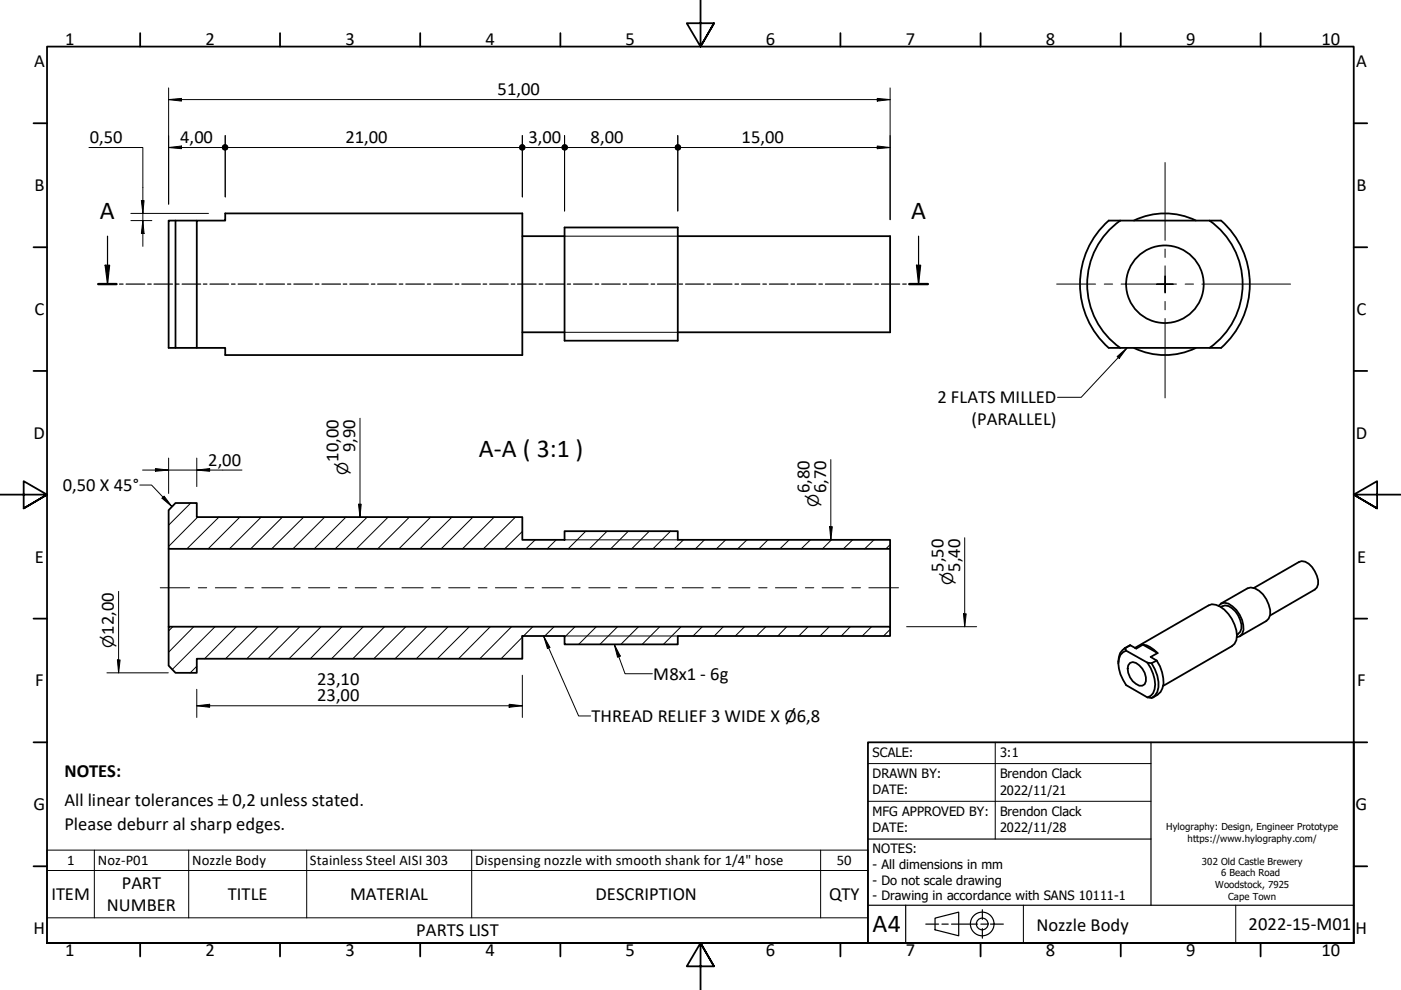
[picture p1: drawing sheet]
<svg xmlns="http://www.w3.org/2000/svg" width="297mm" height="210mm" viewBox="0 0 297 210" stroke-linecap="round" stroke-linejoin="round" font-family="sans-serif">
<!-- layer: Hatch (Hylo) -->
<g fill="none" stroke="#000" stroke-width=".21">
<path d="M40.4 106.7l-4.6 4.7M41.9 109.6l-6.1 6.3M46.4 109.6l-6.8 6.8M50.9 109.6l-6.8 6.8M55.4 109.6l-6.8 6.8M59.9 109.6l-6.8 6.8M64.4 109.6l-6.8 6.8M68.8 109.6l-6.7 6.8M73.3 109.6l-6.7 6.8M77.9 109.6l-6.8 6.8M82.3 109.6l-6.7 6.8M86.8 109.6l-6.7 6.8"/>
<path d="M91.3 109.6l-6.7 6.8M95.8 109.6l-6.8 6.8M100.3 109.6l-6.8 6.8M104.8 109.6l-6.8 6.8M109.3 109.6l-6.8 6.8M110.7 112.7l-3.7 3.7M113.5 114.5l-2 1.9M117.9 114.5l-1.9 1.9M119.8 112.6l-.1 .1M124.2 112.6l-3.7 3.8M128.7 112.6l-3.7 3.8M133.2 112.6l-3.7 3.8"/>
<path d="M137.7 112.6l-3.8 3.8M142.2 112.6l-3.8 3.8M144.9 114.5l-2 1.9M149.4 114.5l-2 1.9M153.9 114.5l-2 1.9M158.4 114.5l-2 1.9M162.8 114.5l-1.9 1.9M167.3 114.5l-1.9 1.9M171.8 114.5l-1.9 1.9M176.3 114.5l-1.9 1.9M180.8 114.5l-2 1.9M185.3 114.5l-2 1.9"/>
<path d="M188.7 115.5l-.9 .9M36.6 132.9l-.8 .9M41.1 132.9l-5.3 5.4M45.6 132.9l-9.1 9.1M50.1 132.9l-6.7 6.8M54.6 132.9l-6.8 6.8M59.1 132.9l-6.8 6.8M63.6 132.9l-6.8 6.8M68.1 132.9l-6.8 6.8M72.5 132.9l-6.7 6.8M77 132.9l-6.7 6.8M81.5 132.9l-6.7 6.8"/>
<path d="M86 132.9l-6.8 6.8M90.5 132.9l-6.7 6.8M95 132.9l-6.7 6.8M99.5 132.9l-6.8 6.8M103.9 132.9l-6.7 6.8M108.5 132.9l-6.8 6.8M110.7 139.6v.1M110.7 135.1l-4.5 4.6M113 132.9l-2 1.9M117.5 132.9l-2 1.9M121.9 132.9l-2.2 2.2M126.4 132.9l-3.7 3.7"/>
<path d="M130.9 132.9l-3.7 3.7M135.4 132.9l-3.8 3.7M139.9 132.9l-3.8 3.7M144.4 132.9l-3.7 3.7M148.9 132.9l-2 1.9M153.4 132.9l-2 1.9M157.9 132.9l-2 1.9M162.4 132.9l-2 1.9M166.8 132.9l-1.9 1.9M171.3 132.9l-1.9 1.9M175.8 132.9l-1.9 1.9M180.3 132.9l-1.9 1.9"/>
<path d="M184.8 132.9l-2 1.9M188.7 133.4l-1.4 1.4M41.7 141.3l-1.4 1.4"/>
</g>
<!-- layer: Visible (Hylo) -->
<g fill="none" stroke="#000" stroke-width=".38">
<path d="M37.2 46.8v27M41.7 46.8h-5.9v27h12v1.5h62.9v-30.1h-62.9v1.6h-6.1v27M110.7 50.1h9M119.7 48.2h24v24h-24zM143.7 50.1h45v20.4h-45M234.1 47.6l1-.8h23.8a18 18 0 0 1 0 27h-23.8a18 18 0 0 1-1-26.2zM237.5 46.8a16.5 16.5 0 0 0 0 26.9M240.4 46.7a15 15 0 0 1 13.1 0M256.5 46.8a16.5 16.5 0 0 1 0 26.9M110.7 70.5h9M240.4 73.8a15 15 0 0 0 13.1 0M35.8 116.4v16.5"/>
<path d="M37.2 106.7h4.5v2.9h69v4.9h9v-1.9h24v1.9h45v1.9h-152.9v-8.2zM188.7 116.4v16.5M35.8 132.9h152.9v1.9h-45v1.8h-24v-1.8h-9v4.9h-69v3h-4.5l-1.4-1.6zM238.6 137.4a3.1 3.1 0 0 0-1.5 3.3M238.6 137.4l.2 .6M238.8 138a2.48 2.48 0 0 0-1.7 2.7 8.4 8.4 0 0 0 1.7 4.6l4.5 2.6 .9 .1a3.1 3.1 0 0 0 1.4-3.4l-.2-1.4-1.2-2.6M238.8 138l4.5 2.5M239.6 136.8l-1 .6M239.6 136.8l-1.2 .7M240.6 137.4l15.6-9a3.1 3.1 0 0 1 3.4 .9 7.5 7.5 0 0 1 2.5 6.4l-.4 .8-.5 .5-14.6 8.5M242.3 136.7a5.2 5.2 0 0 1 3.1 1.8M242.3 136.7l-1.4 .8-1.3-.7"/>
<path d="M242.3 136.7l3.1 1.8M245.4 138.5l-1.4 .8 1.2 .8M258.4 128.4a1.86 1.86 0 0 1 2.9 .2 6.2 6.2 0 0 1 2.4 4.9l-.3 .8-.5 .6-.6 .2M258.8 128.7a1.8 1.8 0 0 1 2.4 .2 5.2 5.2 0 0 1 2 4.4l-.2 .7-.7 .6M258.8 128l5.7-3.3a2.97 2.97 0 0 1 3.3 1.3 6.4 6.4 0 0 1 1.5 4.3l-.3 .9-.5 .5-5.7 3.2M265.8 124.7l9.6-5.5a2.29 2.29 0 0 1 2.8 1 5.4 5.4 0 0 1 1.3 3.7l-.3 .7-.4 .4-9.6 5.5M239.6 140.6a2.14 2.14 0 0 1 2.6 1.2 3.1 3.1 0 0 1 .5 3.3l-.5 .3a3.2 3.2 0 0 1-3-2.7l-.1-.9 .1-.7zM243.3 140.5a6.7 6.7 0 0 1 1.2 6.5l-.5 .5-.7 .4M243.3 140.5l.9 .1M245.2 140.1a8.6 8.6 0 0 1 1.5 4.8 3.3 3.3 0 0 1-2.3 3M245.2 140.1l-1 .5"/>
<circle cx="247" cy="60.3" r="8.2"/>
</g>
<!-- layer: Visible Narrow (Hylo) -->
<path d="M119.7 50.1h24M119.7 70.5h24M119.7 114.5h24M119.7 134.8h24" fill="none" stroke="#000" stroke-width=".21"/>
<!-- layer: Section Line (Hylo) -->
<g fill="none" stroke="#000" stroke-width=".25">
<path d="M22.3 56.2h.9l-.4 4zM22.8 50.1v10.1M194.3 56.2h.9l-.4 4zM194.8 50.1v10.1M20.8 60.2h3.9M25.3 60.2h.8M26.7 60.2h4M31.3 60.2h.8M32.6 60.2h4M37.2 60.2h.8M38.6 60.2h3.9M43.1 60.2h.8"/>
<path d="M44.5 60.2h4M49.1 60.2h.7M50.5 60.2h3.9M55 60.2h.8M56.4 60.2h3.9M61 60.2h.7M62.3 60.2h3.9M66.9 60.2h.7M68.3 60.2h3.9M72.8 60.2h.7M74.2 60.2h3.9M78.7 60.2h.8"/>
<path d="M80.1 60.2h3.9M84.6 60.2h.8M86 60.2h4M90.6 60.2h.7M91.9 60.2h4M96.5 60.2h.8M97.9 60.2h4M102.4 60.2h.8M103.8 60.2h4M108.4 60.2h.8M109.7 60.2h4M114.3 60.2h.8"/>
<path d="M115.7 60.2h3.9M120.3 60.2h.7M121.6 60.2h3.9M126.2 60.2h.7M127.6 60.2h3.9M132.1 60.2h.7M133.5 60.2h3.9M138 60.2h.8M139.4 60.2h3.9M144 60.2h.7M145.4 60.2h3.9M149.9 60.2h.7"/>
<path d="M151.3 60.2h3.9M155.8 60.2h.8M157.2 60.2h3.9M161.7 60.2h.8M163.1 60.2h4M167.7 60.2h.8M169 60.2h4M173.6 60.2h.8M175 60.2h3.9M179.5 60.2h.8M180.9 60.2h3.9M185.5 60.2h.7"/>
<path d="M186.9 60.2h3.9M191.4 60.2h.8M192.8 60.2h3.9"/>
</g>
<path d="M20.8 60.2h3.9M192.8 60.2h3.9" fill="none" stroke="#000" stroke-width=".51"/>
<g fill="#000">
<path d="M22.3 56.2h.9l-.4 4z" fill-rule="evenodd"/>
<path d="M194.3 56.2h.9l-.4 4z" fill-rule="evenodd"/>
</g>
<!-- layer: Symbol (Hylo) -->
<g fill="none" stroke="#000" stroke-width=".21">
<path d="M236.9 75.6l2.1-1.8-1.7 2.2zM239 73.8l-9.8 10.4h-5M29.7 102.8h2.4l4.3 4.6M34.8 105.2l1.6 2.2-2-1.8zM115.3 134.8l1.3 2.5-.5 .2zM115.3 134.8l7.4 17h2.5M130.2 136.6l1.3 2.5-.6 .3zM130.2 136.6l2.3 6.2h5.8M10 184.6h174v-4.4h-174v14.4M10 194.6v5.3h174v-5.3M20 180.2v14.4M40 180.2v14.4"/>
<path d="M65 180.2v14.4M100 180.2v14.4M174 180.2v14.4M184 184.6v10h-174"/>
</g>
<!-- layer: Border (Hylo) -->
<g fill="none" stroke="#000" stroke-width=".38">
<path d="M148.5 -.1v10l-2.9-5h5.8l-2.9 5 2.9-5M29.7 7v2.9M59.4 7v2.9M89.1 7v2.9M118.8 7v2.9M178.2 7v2.9M207.9 7v2.9M237.6 7v2.9M267.3 7v2.9M7.1 26.1h2.9M287 26.1h2.9M7.1 52.4h2.9"/>
<path d="M287 52.4h2.9M7.1 78.6h2.9M287 78.6h2.9M0 104.9h10l-5-2.9v5.8l5-2.9-5 2.9M297 104.9h-10l5-2.9v5.8l-5-2.9 5 2.9M7.1 131.2h2.9M287 131.2h2.9M7.1 157.4h2.9M287 157.4h2.9M7.1 183.7h2.9M10 199.9v-190h277v190h-277h277M29.7 199.9v2.9"/>
<path d="M59.4 199.9v2.9M89.1 199.9v2.9M118.8 199.9v2.9M178.2 199.9v2.9M207.9 199.9v2.9M237.6 199.9v2.9M267.3 199.9v2.9M287 183.7h2.9M151.4 204.9l-2.9-5 2.9 5h-5.8l2.9-5v10"/>
</g>
<!-- layer: Title (Hylo) -->
<g fill="none" stroke="#000" stroke-width=".25">
<path d="M244 157.4v34.5M184 177.9h60M184 191.9h103M192 191.9v8M196.3 195.9h2.7M198.2 194.7l5.1-1.3v5l-5.1-1.3zM199.7 195.9h1.3M201.7 195.9h5.6M208 195.9h1.3M208.3 192.9v2M208.3 196.9v2M210 195.9h2.7"/>
<circle cx="208.2" cy="195.9" r="2.51"/>
<circle cx="208.2" cy="195.9" r="1.24"/>
</g>
<path d="M211 157.4v20.5M184 169.9h60M184 161.9h60M217 191.9v8M262 191.9v8" fill="none" stroke="#000" stroke-width=".21"/>
<path d="M184 157.4h103v42.5h-103z" fill="none" stroke="#000" stroke-width=".38"/>
<!-- layer: Center Mark (Hylo) -->
<path d="M247 34.5v16.5M247 56.4v3.8v-1.7M247 52.8v1.8M224 60.2h8.3M234.1 60.2h1.8M237.7 60.2h9.3h-1.8M247 62v-1.8v1.9M247 63.9v1.8M247 67.5v16.9M248.7 60.2h-1.7h2.4M251.3 60.2h1.7M254.8 60.2h18.8" fill="none" stroke="#000" stroke-width=".21"/>
<!-- layer: Centerline (Hylo) -->
<g fill="none" stroke="#000" stroke-width=".21">
<path d="M34 124.6h6.2M42 124.6h1.8M45.7 124.6h4.4M51.9 124.6h1.8M55.5 124.6h4.5M61.8 124.6h1.8M65.4 124.6h4.5M71.8 124.6h1.7M75.3 124.6h4.5M81.6 124.6h1.8M85.2 124.6h4.5M91.5 124.6h1.8"/>
<path d="M95.1 124.6h4.5M101.4 124.6h1.9M105 124.6h4.5M111.3 124.6h1.9M114.9 124.6h4.5M121.2 124.6h1.8M124.8 124.6h4.5M131.1 124.6h1.8M134.7 124.6h4.6M141 124.6h1.8M144.7 124.6h4.4M150.9 124.6h1.8"/>
<path d="M154.5 124.6h4.5M160.8 124.6h1.8M164.4 124.6h4.5M170.8 124.6h1.7M174.3 124.6h4.5M180.6 124.6h1.8M184.2 124.6h6.3"/>
</g>
<!-- layer: Symbol (Hylo) -->
<g fill="#000">
<path d="M236.9 75.6l2.1-1.8-1.7 2.2z" fill-rule="evenodd"/>
<path d="M34.8 105.2l1.6 2.2-2-1.8z" fill-rule="evenodd"/>
<path d="M115.3 134.8l1.3 2.5-.5 .2z" fill-rule="evenodd"/>
<path d="M130.2 136.6l1.3 2.5-.6 .3z" fill-rule="evenodd"/>
</g>
<!-- layer: Dimension (Hylo) -->
<g fill="none" stroke="#000" stroke-width=".21">
<path d="M35.8 18.6v24.7M188.7 18.6v28M18.9 31.3h11.4v20.9M35.8 21.1l2.7-.2v.5zM35.8 31.3l2.7-.3v.5zM35.8 21.1h152.9M35.8 31.3h11.3M47.8 28.7v13.1M48.4 31.3h61.6M110.7 28.7v13.1M111.4 31.3h7.7M119.7 28.7v16"/>
<path d="M120.4 31.3h22.7M143.7 28.7v16M144.4 31.3h44.3M186 20.9l2.7 .2-2.7 .3zM186 31l2.7 .3-2.7 .2zM27.7 46.8h4.5M27.7 45.2h16.5M30 42.5h.5l-.2 2.7zM30.3 46.8l.2 2.7h-.5zM30.2 99.7h21.1M33 99.3l2.8 .4-2.8 .2zM35.8 97.1v7.5"/>
<path d="M41.7 99.7l2.7-.4v.6zM41.7 97.1v6.1M76.3 88.7v20.9M176.1 97.4v17.1M76 106.9h.6l-.3 2.7zM175.9 111.7h.6l-.4 2.8zM204.5 114v18.9M24.9 139.9h.6l-.4 2.8zM25.1 125.4v17.3M192.2 132.9h14.9M204.3 130.1h.6l-.4 2.8zM22.7 142.7h13"/>
<path d="M41.7 149.6l2.7-.3v.7zM41.7 146.1v6M41.7 149.6h69M107.9 149.3l2.8 .3-2.8 .4zM110.7 143.2v8.9"/>
</g>
<g fill="#000">
<path d="M35.8 21.1l2.7-.2v.5z" fill-rule="evenodd"/>
<path d="M35.8 31.3l2.7-.3v.5z" fill-rule="evenodd"/>
<path d="M186 20.9l2.7 .2-2.7 .3z" fill-rule="evenodd"/>
<path d="M186 31l2.7 .3-2.7 .2z" fill-rule="evenodd"/>
<path d="M30 42.5h.5l-.2 2.7z" fill-rule="evenodd"/>
<path d="M30.3 46.8l.2 2.7h-.5z" fill-rule="evenodd"/>
<path d="M33 99.3l2.8 .4-2.8 .2z" fill-rule="evenodd"/>
<path d="M41.7 99.7l2.7-.4v.6z" fill-rule="evenodd"/>
<path d="M76 106.9h.6l-.3 2.7z" fill-rule="evenodd"/>
<path d="M175.9 111.7h.6l-.4 2.8z" fill-rule="evenodd"/>
<path d="M24.9 139.9h.6l-.4 2.8z" fill-rule="evenodd"/>
<path d="M204.3 130.1h.6l-.4 2.8z" fill-rule="evenodd"/>
<path d="M41.7 149.6l2.7-.3v.7z" fill-rule="evenodd"/>
<path d="M107.9 149.3l2.8 .3-2.8 .4z" fill-rule="evenodd"/>
<circle cx="47.7" cy="31.2" r=".69"/>
<circle cx="110.7" cy="31.2" r=".69"/>
<circle cx="110.7" cy="31.2" r=".71"/>
<circle cx="119.7" cy="31.2" r=".69"/>
<circle cx="143.7" cy="31.2" r=".69"/>
<circle cx="143.8" cy="31.2" r=".69"/>
</g>
<g font-size="5.5">
<text x="21.1" y="46.5">A</text>
<text x="193.2" y="46.5">A</text>
<text x="101.5" y="97">A-A ( 3:1 )</text>
<text x="185" y="197.6">A4</text>
</g>
<g font-size="3.9">
<text x="13.8" y="9.5">1</text>
<text x="43.6" y="9.5">2</text>
<text x="73.3" y="9.5">3</text>
<text x="102.9" y="9.5">4</text>
<text x="132.7" y="9.5">5</text>
<text x="162.4" y="9.5">6</text>
<text x="192" y="9.5">7</text>
<text x="221.7" y="9.5">8</text>
<text x="251.5" y="9.5">9</text>
<text x="280.2" y="9.5">10</text>
<text x="7.2" y="14.3">A</text>
<text x="287.5" y="14.3">A</text>
<text x="105.5" y="20.2">51,00</text>
<text x="19" y="30.3">0,50</text>
<text x="38.2" y="30.3">4,00</text>
<text x="73.3" y="30.3">21,00</text>
<text x="112.1" y="30.3">3,00</text>
<text x="125.2" y="30.3">8,00</text>
<text x="157.2" y="30.3">15,00</text>
<text x="7.3" y="40.5">B</text>
<text x="287.6" y="40.5">B</text>
<text x="7.3" y="66.8">C</text>
<text x="287.6" y="66.8">C</text>
<text x="198.8" y="85.5">2 FLATS MILLED</text>
<text x="7.1" y="93">D</text>
<text x="75.3" y="95.9" transform="rotate(-90 75.3 95.9)">9,90</text>
<text x="206" y="90">(PARALLEL)</text>
<text x="287.5" y="93">D</text>
<text x="44.1" y="98.7">2,00</text>
<text x="71.8" y="97.9" transform="rotate(-90 71.8 97.9)">10,00</text>
<text x="13.3" y="104.1">0,50 X 45°</text>
<text x="171.6" y="104.6" transform="rotate(-90 171.6 104.6)">6,80</text>
<text x="175.2" y="104.6" transform="rotate(-90 175.2 104.6)">6,70</text>
<text x="7.4" y="119.3">E</text>
<text x="287.7" y="119.3">E</text>
<text x="200" y="121.2" transform="rotate(-90 200 121.2)">5,50</text>
<text x="203.6" y="121.2" transform="rotate(-90 203.6 121.2)">5,40</text>
<text x="24.1" y="134.6" transform="rotate(-90 24.1 134.6)">12,00</text>
<text x="7.4" y="145.5">F</text>
<text x="67.2" y="145.1">23,10</text>
<text x="67.2" y="148.7">23,00</text>
<text x="138.5" y="144.1">M8x1 - 6g</text>
<text x="287.7" y="145.5">F</text>
<text x="125.4" y="153">THREAD RELIEF 3 WIDE X Ø6,8</text>
<text x="13.7" y="164.8">NOTES:</text>
<text x="7.1" y="171.8">G</text>
<text x="13.7" y="170.9">All linear tolerances</text>
<text x="49.3" y="170.9">0,2 unless stated.</text>
<text x="287.4" y="171.8">G</text>
<text x="13.7" y="176.1">Please deburr al sharp edges.</text>
<text x="10.9" y="190.8">ITEM</text>
<text x="25.8" y="188.6">PART</text>
<text x="48.3" y="190.8">TITLE</text>
<text x="74.2" y="190.8">MATERIAL</text>
<text x="126.2" y="190.9">DESCRIPTION</text>
<text x="175.8" y="190.9">QTY</text>
<text x="22.7" y="193.1">NUMBER</text>
<text x="219.8" y="197.3">Nozzle Body</text>
<text x="264.7" y="197.2">2022-15-M01</text>
<text x="7.1" y="198">H</text>
<text x="13.8" y="202.8">1</text>
<text x="43.6" y="202.8">2</text>
<text x="73.3" y="202.8">3</text>
<text x="88.3" y="198.5">PARTS LIST</text>
<text x="102.9" y="202.8">4</text>
<text x="132.7" y="202.8">5</text>
<text x="162.4" y="202.8">6</text>
<text x="192" y="202.8">7</text>
<text x="221.7" y="202.8">8</text>
<text x="251.5" y="202.8">9</text>
<text x="280.2" y="202.8">10</text>
<text x="287.4" y="198">H</text>
</g>
<g font-size="3.2">
<text x="73.8" y="100.7" transform="rotate(-90 73.8 100.7)">⌀</text>
<text x="173.6" y="107.4" transform="rotate(-90 173.6 107.4)">⌀</text>
<text x="202.1" y="124" transform="rotate(-90 202.1 124)">⌀</text>
<text x="24.1" y="137.4" transform="rotate(-90 24.1 137.4)">⌀</text>
<text x="46.2" y="170.9">±</text>
</g>
<g font-size="3.1">
<text x="14.2" y="183.4">1</text>
<text x="20.8" y="183.4">Noz-P01</text>
<text x="40.8" y="183.4">Nozzle Body</text>
<text x="65.7" y="183.4">Stainless Steel AISI 303</text>
<text x="100.8" y="183.5">Dispensing nozzle with smooth shank for 1/4&quot; hose</text>
<text x="177.4" y="183.4">50</text>
</g>
<g font-size="2.7">
<text x="185" y="160.4">SCALE:</text>
<text x="212" y="160.4">3:1</text>
<text x="185" y="164.9">DRAWN BY:</text>
<text x="212" y="165">Brendon Clack</text>
<text x="185" y="168.4">DATE:</text>
<text x="185" y="172.9">MFG APPROVED BY:</text>
<text x="212" y="173">Brendon Clack</text>
<text x="212" y="168.5">2022/11/21</text>
<text x="185" y="176.4">DATE:</text>
<text x="212" y="176.5">2022/11/28</text>
<text x="185" y="180.9">NOTES:</text>
<text x="185" y="184.2">- All dimensions in mm</text>
<text x="185" y="187.6">- Do not scale drawing</text>
<text x="185" y="190.9">- Drawing in accordance with SANS 10111-1</text>
</g>
<g font-size="2">
<text x="247.3" y="176">Hylography: Design, Engineer Prototype</text>
<text x="251.8" y="178.5">https://www.hylography.com/</text>
<text x="254.8" y="183.4">302 Old Castle Brewery</text>
<text x="258.9" y="185.8">6 Beach Road</text>
<text x="257.6" y="188.3">Woodstock, 7925</text>
<text x="260.4" y="190.8">Cape Town</text>
</g>
</svg>
